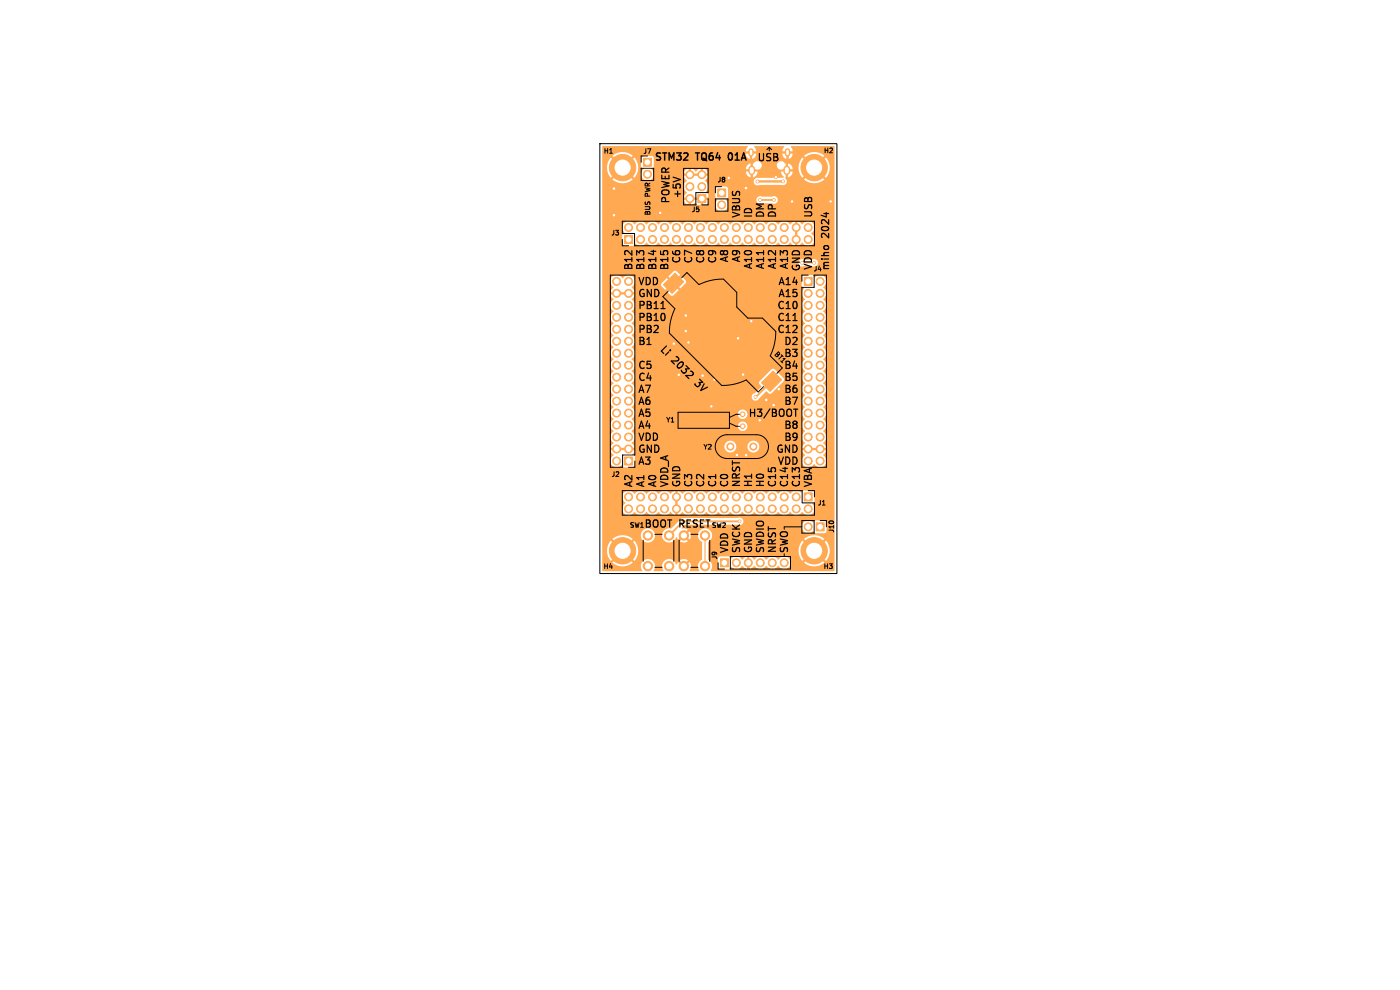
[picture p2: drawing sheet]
<svg xmlns="http://www.w3.org/2000/svg" width="297mm" height="210mm" viewBox="0 0 297 210" stroke-linecap="round" stroke-linejoin="round" font-family="sans-serif">
<g fill="#ffa953" stroke="#ffa953" stroke-width=".21">
<path d="M132.5 50h1.7v1.6h-1.7z"/>
<path d="M148 41.3h1.7v1.7h-1.7z"/>
<path d="M152.2 40.1h1.7v1.7h-1.7z"/>
<path d="M173.1 110.9h1.7v1.7h-1.7z"/>
<path d="M152.8 118.5h1.7v1.7h-1.7z"/>
<path d="M136.5 33.6h1.7v1.7h-1.7z"/>
<path d="M132.5 96.9h1.7v1.7h-1.7z"/>
<path d="M161.5 81.2l2.5-2.5 1.8 1.9-2.4 2.4z"/>
<path d="M140.7 60.4l2.5-2.5 1.9 1.9-2.5 2.4z"/>
<path d="M170.6 58.8h1.7v1.7h-1.7z"/>
<path d="M170.6 104.6h1.7v1.7h-1.7z"/>
<circle cx="133.3" cy="48.3" r=".85"/>
<circle cx="135.9" cy="50.8" r=".85"/>
<circle cx="135.9" cy="48.3" r=".85"/>
<circle cx="138.4" cy="50.8" r=".85"/>
<circle cx="138.4" cy="48.3" r=".85"/>
<circle cx="141" cy="50.8" r=".85"/>
<circle cx="141" cy="48.3" r=".85"/>
<circle cx="143.5" cy="50.8" r=".85"/>
<circle cx="143.5" cy="48.3" r=".85"/>
<circle cx="146" cy="50.8" r=".85"/>
<circle cx="146" cy="48.3" r=".85"/>
<circle cx="148.6" cy="50.8" r=".85"/>
<circle cx="148.6" cy="48.3" r=".85"/>
<circle cx="151.1" cy="50.8" r=".85"/>
<circle cx="151.1" cy="48.3" r=".85"/>
<circle cx="153.7" cy="50.8" r=".85"/>
<circle cx="153.7" cy="48.3" r=".85"/>
<circle cx="156.2" cy="50.8" r=".85"/>
<circle cx="156.2" cy="48.3" r=".85"/>
<circle cx="158.7" cy="50.8" r=".85"/>
<circle cx="158.7" cy="48.3" r=".85"/>
<circle cx="161.3" cy="50.8" r=".85"/>
<circle cx="161.3" cy="48.3" r=".85"/>
<circle cx="163.8" cy="50.8" r=".85"/>
<circle cx="163.8" cy="48.3" r=".85"/>
<circle cx="166.4" cy="50.8" r=".85"/>
<circle cx="166.4" cy="48.3" r=".85"/>
<circle cx="168.9" cy="50.8" r=".85"/>
<circle cx="168.9" cy="48.3" r=".85"/>
<circle cx="171.4" cy="50.8" r=".85"/>
<circle cx="171.4" cy="48.3" r=".85"/>
<circle cx="146.4" cy="42.1" r=".85"/>
<circle cx="148.9" cy="39.6" r=".85"/>
<circle cx="146.4" cy="39.6" r=".85"/>
<circle cx="148.9" cy="37" r=".85"/>
<circle cx="146.4" cy="37" r=".85"/>
<circle cx="153.1" cy="43.5" r=".85"/>
<circle cx="132.1" cy="116.8" r="2.8"/>
<circle cx="171.4" cy="111.8" r=".85"/>
<circle cx="132.1" cy="35.6" r="2.8"/>
<circle cx="172.7" cy="35.6" r="2.8"/>
<circle cx="159.8" cy="94.7" r=".75"/>
<circle cx="154.9" cy="94.7" r=".75"/>
<circle cx="156.2" cy="119.4" r=".85"/>
<circle cx="158.7" cy="119.4" r=".85"/>
<circle cx="161.3" cy="119.4" r=".85"/>
<circle cx="163.8" cy="119.4" r=".85"/>
<circle cx="166.4" cy="119.4" r=".85"/>
<circle cx="137.4" cy="37" r=".85"/>
<circle cx="130.8" cy="97.8" r=".85"/>
<circle cx="133.3" cy="95.2" r=".85"/>
<circle cx="130.8" cy="95.2" r=".85"/>
<circle cx="133.3" cy="92.7" r=".85"/>
<circle cx="130.8" cy="92.7" r=".85"/>
<circle cx="133.3" cy="90.2" r=".85"/>
<circle cx="130.8" cy="90.2" r=".85"/>
<circle cx="133.3" cy="87.6" r=".85"/>
<circle cx="130.8" cy="87.6" r=".85"/>
<circle cx="133.3" cy="85.1" r=".85"/>
<circle cx="130.8" cy="85.1" r=".85"/>
<circle cx="133.3" cy="82.5" r=".85"/>
<circle cx="130.8" cy="82.5" r=".85"/>
<circle cx="133.3" cy="80" r=".85"/>
<circle cx="130.8" cy="80" r=".85"/>
<circle cx="133.3" cy="77.5" r=".85"/>
<circle cx="130.8" cy="77.5" r=".85"/>
<circle cx="133.3" cy="74.9" r=".85"/>
<circle cx="130.8" cy="74.9" r=".85"/>
<circle cx="133.3" cy="72.4" r=".85"/>
<circle cx="130.8" cy="72.4" r=".85"/>
<circle cx="133.3" cy="69.8" r=".85"/>
<circle cx="130.8" cy="69.8" r=".85"/>
<circle cx="133.3" cy="67.3" r=".85"/>
<circle cx="130.8" cy="67.3" r=".85"/>
<circle cx="133.3" cy="64.8" r=".85"/>
<circle cx="130.8" cy="64.8" r=".85"/>
<circle cx="133.3" cy="62.2" r=".85"/>
<circle cx="130.8" cy="62.2" r=".85"/>
<circle cx="133.3" cy="59.7" r=".85"/>
<circle cx="130.8" cy="59.7" r=".85"/>
<circle cx="172.7" cy="116.8" r="2.8"/>
<circle cx="174" cy="59.7" r=".85"/>
<circle cx="171.4" cy="62.2" r=".85"/>
<circle cx="174" cy="62.2" r=".85"/>
<circle cx="171.4" cy="64.8" r=".85"/>
<circle cx="174" cy="64.8" r=".85"/>
<circle cx="171.4" cy="67.3" r=".85"/>
<circle cx="174" cy="67.3" r=".85"/>
<circle cx="171.4" cy="69.8" r=".85"/>
<circle cx="174" cy="69.8" r=".85"/>
<circle cx="171.4" cy="72.4" r=".85"/>
<circle cx="174" cy="72.4" r=".85"/>
<circle cx="171.4" cy="74.9" r=".85"/>
<circle cx="174" cy="74.9" r=".85"/>
<circle cx="171.4" cy="77.5" r=".85"/>
<circle cx="174" cy="77.5" r=".85"/>
<circle cx="171.4" cy="80" r=".85"/>
<circle cx="174" cy="80" r=".85"/>
<circle cx="171.4" cy="82.5" r=".85"/>
<circle cx="174" cy="82.5" r=".85"/>
<circle cx="171.4" cy="85.1" r=".85"/>
<circle cx="174" cy="85.1" r=".85"/>
<circle cx="171.4" cy="87.6" r=".85"/>
<circle cx="174" cy="87.6" r=".85"/>
<circle cx="171.4" cy="90.2" r=".85"/>
<circle cx="174" cy="90.2" r=".85"/>
<circle cx="171.4" cy="92.7" r=".85"/>
<circle cx="174" cy="92.7" r=".85"/>
<circle cx="171.4" cy="95.2" r=".85"/>
<circle cx="174" cy="95.2" r=".85"/>
<circle cx="171.4" cy="97.8" r=".85"/>
<circle cx="174" cy="97.8" r=".85"/>
<circle cx="157.6" cy="87.9" r=".5"/>
<circle cx="157.6" cy="90.4" r=".5"/>
<circle cx="171.4" cy="107.9" r=".85"/>
<circle cx="168.9" cy="105.4" r=".85"/>
<circle cx="168.9" cy="107.9" r=".85"/>
<circle cx="166.4" cy="105.4" r=".85"/>
<circle cx="166.4" cy="107.9" r=".85"/>
<circle cx="163.8" cy="105.4" r=".85"/>
<circle cx="163.8" cy="107.9" r=".85"/>
<circle cx="161.3" cy="105.4" r=".85"/>
<circle cx="161.3" cy="107.9" r=".85"/>
<circle cx="158.7" cy="105.4" r=".85"/>
<circle cx="158.7" cy="107.9" r=".85"/>
<circle cx="156.2" cy="105.4" r=".85"/>
<circle cx="156.2" cy="107.9" r=".85"/>
<circle cx="153.7" cy="105.4" r=".85"/>
<circle cx="153.7" cy="107.9" r=".85"/>
<circle cx="151.1" cy="105.4" r=".85"/>
<circle cx="151.1" cy="107.9" r=".85"/>
<circle cx="148.6" cy="105.4" r=".85"/>
<circle cx="148.6" cy="107.9" r=".85"/>
<circle cx="146" cy="105.4" r=".85"/>
<circle cx="146" cy="107.9" r=".85"/>
<circle cx="143.5" cy="105.4" r=".85"/>
<circle cx="143.5" cy="107.9" r=".85"/>
<circle cx="141" cy="105.4" r=".85"/>
<circle cx="141" cy="107.9" r=".85"/>
<circle cx="138.4" cy="105.4" r=".85"/>
<circle cx="138.4" cy="107.9" r=".85"/>
<circle cx="135.9" cy="105.4" r=".85"/>
<circle cx="135.9" cy="107.9" r=".85"/>
<circle cx="133.3" cy="105.4" r=".85"/>
<circle cx="133.3" cy="107.9" r=".85"/>
<circle cx="145.1" cy="120.1" r="1"/>
<circle cx="145.1" cy="113.6" r="1"/>
<circle cx="149.6" cy="120.1" r="1"/>
<circle cx="149.6" cy="113.6" r="1"/>
<circle cx="137.4" cy="120.1" r="1"/>
<circle cx="137.4" cy="113.6" r="1"/>
<circle cx="141.9" cy="120.1" r="1"/>
<circle cx="141.9" cy="113.6" r="1"/>
<circle cx="176.2" cy="42.7" r=".3"/>
<circle cx="165.2" cy="82.6" r=".3"/>
<circle cx="156.3" cy="96.5" r=".3"/>
<circle cx="140.1" cy="45.2" r=".3"/>
<circle cx="145.5" cy="66.9" r=".3"/>
<circle cx="156.6" cy="71.8" r=".3"/>
<circle cx="168" cy="42.7" r=".3"/>
<circle cx="145.5" cy="70.2" r=".3"/>
<circle cx="162.6" cy="84.8" r=".3"/>
<circle cx="149.1" cy="79.7" r=".3"/>
<circle cx="157.6" cy="79.4" r=".3"/>
<circle cx="130.2" cy="45.7" r=".3"/>
<circle cx="151.6" cy="80.5" r=".3"/>
<circle cx="143" cy="72.9" r=".3"/>
<circle cx="130.2" cy="40" r=".3"/>
<circle cx="159.4" cy="68.1" r=".3"/>
<circle cx="158.2" cy="39.9" r=".3"/>
<circle cx="150.9" cy="86.2" r=".3"/>
<circle cx="158.3" cy="96.6" r=".3"/>
<circle cx="164.6" cy="37.6" r=".3"/>
<circle cx="164.1" cy="85.9" r=".3"/>
<circle cx="146.1" cy="72.6" r=".3"/>
<circle cx="154.6" cy="37.7" r=".3"/>
<circle cx="160.3" cy="84.2" r=".3"/>
<circle cx="160.7" cy="38.5" r=".3"/>
<circle cx="166.1" cy="38.5" r=".3"/>
<circle cx="164.2" cy="42.4" r=".3"/>
<circle cx="161.2" cy="42.4" r=".3"/>
</g>
<path d="M159.3 32v.7M167.1 32v.7" fill="none" stroke="#ffa953" stroke-width="1.2"/>
<path d="M159.5 35.9v.5M166.9 35.9v.5" fill="none" stroke="#ffa953" stroke-width="1.4"/>
<path d="M161.3 42.4h2.9M163.7 80.9l-3.4 3.3M156.9 110.6h-12l-3 3" fill="none" stroke="#ffa953" stroke-width=".4"/>
<path d="M170.2 55.8h2.5M149.6 113.6v6.5" fill="none" stroke="#ffa953" stroke-width=".25"/>
<path d="M166.1 38.5h-5.4" fill="none" stroke="#ffa953" stroke-width=".5"/>
<g fill="#ffa953">
<path d="M143.3 105.8h.5v1.7h-.5z"/>
<path d="M131.2 95h1.7v.5h-1.7z"/>
<path d="M131.2 62h1.7v.5h-1.7z"/>
<path d="M171.9 95h1.7v.5h-1.7z"/>
<path d="M168.7 48.7h.5v1.7h-.5z"/>
<path d="M146.8 41.9h1.7v.5h-1.7z"/>
<path d="M146.8 36.8h1.7v.5h-1.7z"/>
<path d="M127.8 31h30.7l.2 .1-.4 .5-.1 .5h.8v.5h-.8v.1a1.08 1.08 0 0 0 .9 1v-.9l.2 .1 .3-.1v.9a1.08 1.08 0 0 0 .8-1.1h-.8v-.5h.8l-.1-.5-.3-.5 .1-.1h6.2l.1 .1-.3 .5-.1 .5h.8v.5h-.8v.1a1.08 1.08 0 0 0 .8 1v-.9l.2 .1 .3-.1v.9a1.08 1.08 0 0 0 .8-1.1h-.8v-.5h.8v-.5l-.4-.5 .1-.1h9.1l.1 .1v89.9l-.1 .2h-26l-.1-.2a1.61 1.61 0 0 0-.6-2.4v-.1h2.1v1.8l.4 .4h1.9l.5-.4a1.51 1.51 0 0 0 2.4-.3l.6 .6 .4 .1v-.9h.5v.9l.6-.3 .4-.4a1.55 1.55 0 0 0 2.6 0 1.48 1.48 0 0 0 2.5 0 1.39 1.39 0 0 0 2.1 .4 1.39 1.39 0 0 0 0-2.2 1.39 1.39 0 0 0-2.1 .5 1.48 1.48 0 0 0-2.6 0 1.48 1.48 0 0 0-2.5 0l-.6-.5-.4-.2v.9h-.5v-.9l-.6 .3-.4 .4a1.6 1.6 0 0 0-2.4-.2l-.5-.5h-1.9l-.4 .5h-2.1v-1.7h19.2l.2 1.1 .6 1.1 1.2-1.2 .4 .3-1.2 1.3a3.3 3.3 0 0 0 4.3-.1l-1.2-1.2 .3-.3 1.2 1.2 .2-.2a3.3 3.3 0 0 0-.2-4.1l-1.2 1.2-.3-.4 1.2-1.2a3.3 3.3 0 0 0-4.3 0l1.2 1.2-.4 .4-1.2-1.2-.6 1.1-.2 1h-19.2v-1.8a1.54 1.54 0 0 0 .6-2.3 1.54 1.54 0 0 0-2.4 0 1.54 1.54 0 0 0 .5 2.3v3.7a1.63 1.63 0 0 0-.5 2.4l-2 .1-.1-.2a1.53 1.53 0 0 0 0-1.8l-.7 .7-.4-.3 .7-.8a1.49 1.49 0 0 0-1.7 .1l.7 .7-.4 .3-.7-.7-.3 .6a1.59 1.59 0 0 0-1.5-1.2 1.59 1.59 0 0 0-1.5 1.2l.2 1.4-2-.1a1.55 1.55 0 0 0-.2-2.1 1.55 1.55 0 0 0-2.1 0 1.55 1.55 0 0 0-.2 2.1h-8.4v-4.3h1l.1 1.1 .7 1.1 1.2-1.2 .3 .3-1.2 1.2a3.3 3.3 0 0 0 4.3 0l-1.2-1.2 .4-.3 1.2 1.2 .1-.2a3.3 3.3 0 0 0-.1-4.1l-1.2 1.2-.4-.4 1.2-1.2-.6-.4-.9-.3h3.2a1.51 1.51 0 0 0 1.5 1.5 1.51 1.51 0 0 0 1.6-1.5h1.4l.1 .2a1.55 1.55 0 0 0 1.4 1.3 1.55 1.55 0 0 0 1.6-1.2l.3 .6 .7-.7 .4 .3-.7 .8a1.49 1.49 0 0 0 1.7-.1l-.7-.7 .4-.3 .7 .7 .3-.7-.1-.7-.2-.4-.7 .7-.4-.3 .7-.7-.5-.3h-.7l-.1-.2 .2-.1h25.3v.2a1.42 1.42 0 0 0 1 1.1 1.42 1.42 0 0 0 1.5-.5l.5 .5h1.8l.4-.4v-1.9l-.2-.3-2.1-.1-.4 .5a1.46 1.46 0 0 0-1.5-.4 1.46 1.46 0 0 0-1 1.3h-25.3l.5-.5h11.2a.81 .81 0 0 0 1.2-.7 .81 .81 0 0 0-1.2-.7h-11.6l-.4 .2-2.1 2a1.53 1.53 0 0 0-2 1.5h-1.4l-.1-.3a1.51 1.51 0 0 0-1.6-1.2 1.51 1.51 0 0 0-1.4 1.5h-3.3a3.3 3.3 0 0 0-2.7 .7l1.2 1.2-.3 .4-1.2-1.2-.7 1.1-.1 1h-1v-11.4h4.2l.2 .7 .5 .5a1.41 1.41 0 0 0-.6 1.8 1.41 1.41 0 0 0 1.7 .8l.8-.6a1.48 1.48 0 0 0 2.6 0 1.48 1.48 0 0 0 2.5 0 1.48 1.48 0 0 0 2.6 0l.5 .5 .5 .2v-.9h.5v.9l.6-.3 .3-.4a1.55 1.55 0 0 0 2.6 0 1.48 1.48 0 0 0 2.6 0 1.48 1.48 0 0 0 2.5 0 1.48 1.48 0 0 0 2.6 0 1.48 1.48 0 0 0 2.5 0 1.48 1.48 0 0 0 2.5 0 1.48 1.48 0 0 0 2.6 0 1.48 1.48 0 0 0 2.5 0 1.48 1.48 0 0 0 2.6 0 1.48 1.48 0 0 0 2.5 0 1.41 1.41 0 0 0 2.1 .4 1.41 1.41 0 0 0 0-2.2l.5-.4v-1.9l-.1-.3-.4-.1h-1.8l-.4 .4a1.6 1.6 0 0 0-2.5 .3 1.48 1.48 0 0 0-2.5 0 1.48 1.48 0 0 0-2.6 0 1.48 1.48 0 0 0-2.5 0 1.48 1.48 0 0 0-2.5 0 1.48 1.48 0 0 0-2.6 0 1.48 1.48 0 0 0-2.5 0 1.48 1.48 0 0 0-2.6 0 1.48 1.48 0 0 0-2.5 0 1.48 1.48 0 0 0-2.5 0l-.6-.6-.4-.1v.9h-.5v-.9l-.7 .3-.3 .4a1.55 1.55 0 0 0-2.6 0 1.48 1.48 0 0 0-2.6 0 1.48 1.48 0 0 0-2.5 0 1.39 1.39 0 0 0-1.5-.7 1.39 1.39 0 0 0-1.1 1.3h-4.2v-45.7h1.7l.1 .7 .6 .6-.6 .6-.1 .4h.9v.5h-.9l.1 .4 .6 .6a1.49 1.49 0 0 0 0 2.6 1.49 1.49 0 0 0 0 2.5 1.49 1.49 0 0 0 0 2.5 1.49 1.49 0 0 0 0 2.6 1.49 1.49 0 0 0 0 2.5 1.49 1.49 0 0 0 0 2.6 1.49 1.49 0 0 0 0 2.5 1.49 1.49 0 0 0 0 2.5 1.49 1.49 0 0 0 0 2.6 1.49 1.49 0 0 0 0 2.5 1.49 1.49 0 0 0 0 2.6 1.48 1.48 0 0 0 0 2.5l-.6 .6-.1 .4h.9v.5h-.9l.3 .6 .4 .4a1.41 1.41 0 0 0-.7 1.8 1.41 1.41 0 0 0 1.8 .8l.6-.4 .5 .4h1.8l.4-.1 .1-.3v-1.9l-.5-.5 .5-.8h-.9v-.5h.9l-.1-.3h19.1v.3a1.26 1.26 0 0 0 1.3 1 1.26 1.26 0 0 0 1.2-1.3h2.4v.3a1.26 1.26 0 0 0 2 .7 1.26 1.26 0 0 0-.2-2.1 1.26 1.26 0 0 0-1.8 1.1h-2.4v-.2a1.26 1.26 0 0 0-1.4-1 1.26 1.26 0 0 0-1.1 1.2h-19.1l-.6-.7a1.55 1.55 0 0 0 0-2.6l.4-.4 .3-.6h21.8l.1 .2a1.01 1.01 0 0 0 1.6 .6 1.01 1.01 0 0 0-.2-1.7 1.01 1.01 0 0 0-1.5 .9h-21.8a1.62 1.62 0 0 0-.7-1.5l.4-.4 .3-.6h21.8l.1 .2a1.01 1.01 0 0 0 1.6 .6 1.01 1.01 0 0 0-.2-1.7 1.01 1.01 0 0 0-1.5 .9h-21.8a1.62 1.62 0 0 0-.7-1.6 1.35 1.35 0 0 0 .4-2.1h25.1v.2a.81 .81 0 0 0 .7 .6 .81 .81 0 0 0 .8-.5l1.6-1.5 .6 .5 .5-.1 2.5-2.5 .1-.6-2-2h-.6l-2.6 2.6-.1 .4 .5 .7-1.4 1.4a.8 .8 0 0 0-.6 .8h-25.1l-.4-.3a1.55 1.55 0 0 0 0-2.6 1.48 1.48 0 0 0 0-2.6 1.48 1.48 0 0 0 0-2.5 1.48 1.48 0 0 0 0-2.6 1.48 1.48 0 0 0 0-2.5 1.48 1.48 0 0 0 0-2.5 1.48 1.48 0 0 0 0-2.6 1.48 1.48 0 0 0 0-2.5l.5-.6 .2-.4h-.9v-.5h.9l-.1-.1h6.9l.8 .7 .3 .2 .7-.6h26.8a1.45 1.45 0 0 0 .7 1.3 1.55 1.55 0 0 0 0 2.6 1.49 1.49 0 0 0 0 2.5 1.49 1.49 0 0 0 0 2.5 1.49 1.49 0 0 0 0 2.6 1.49 1.49 0 0 0 0 2.5 1.49 1.49 0 0 0 0 2.6 1.49 1.49 0 0 0 0 2.5 1.49 1.49 0 0 0 0 2.5 1.49 1.49 0 0 0 0 2.6 1.49 1.49 0 0 0 0 2.5 1.49 1.49 0 0 0 0 2.6 1.48 1.48 0 0 0 0 2.5l-.5 .6-.2 .4h.9v.5h-.9l.3 .6 .4 .4a1.41 1.41 0 0 0-.6 1.8 1.41 1.41 0 0 0 1.7 .8l.8-.7a1.41 1.41 0 0 0 2.3 .3 1.41 1.41 0 0 0-.4-2.2l.6-.6 .1-.4h-.9v-.5h.9l-.3-.6-.4-.4a1.55 1.55 0 0 0 0-2.6 1.48 1.48 0 0 0 0-2.5 1.48 1.48 0 0 0 0-2.6 1.48 1.48 0 0 0 0-2.5 1.48 1.48 0 0 0 0-2.5 1.48 1.48 0 0 0 0-2.6 1.48 1.48 0 0 0 0-2.5 1.48 1.48 0 0 0 0-2.6 1.48 1.48 0 0 0 0-2.5 1.48 1.48 0 0 0 0-2.5 1.48 1.48 0 0 0 0-2.6 1.48 1.48 0 0 0 0-2.5 1.48 1.48 0 0 0 0-2.6 1.41 1.41 0 0 0 .4-2.1 1.41 1.41 0 0 0-2.1 0l-.5-.5h-1.9l-.3 .2-.1 .3v1.8l.5 .5-.4 .7-.1 .4h-26.8l.7-.7-1.1-1.1-1.4 1.5h-6.9l-.6-.9 .5-.6h5.7l.2 .3 .7 .8 1.4-1.4h.7l1.1 1.1 1.1-1.1 .2-.3-.2-.3-.7-.8-1.5 1.4h-.7l-1.1-1.1-1 1.1-.2 .3h-5.7a1.35 1.35 0 0 0-.3-1.8h7.6l1.1 1.1 1.4-1.4-.8-.8-.3-.1-.3 .1-1.1 1.1h-7.6a1.47 1.47 0 0 0-2.1 .5 1.39 1.39 0 0 0-1.6-.7 1.39 1.39 0 0 0-1 1.3h-1.7v-3.9h41.6v.1a.83 .83 0 0 0 1.3 .5h1.5a.81 .81 0 0 0 1.1-.1 .81 .81 0 0 0 0-1.1 .81 .81 0 0 0-1.1-.1h-1.5a.8 .8 0 0 0-.9-.1 .8 .8 0 0 0-.4 .8h-41.6v-7.5h4.2l.1 .4 .4 .6-.5 .5v1.9l.1 .3 .4 .2 1.8-.1 .4-.4a1.61 1.61 0 0 0 2.5-.3 1.48 1.48 0 0 0 2.5 0 1.48 1.48 0 0 0 2.6 0 1.48 1.48 0 0 0 2.5 0 1.48 1.48 0 0 0 2.5 0 1.48 1.48 0 0 0 2.6 0 1.48 1.48 0 0 0 2.5 0 1.48 1.48 0 0 0 2.6 0 1.48 1.48 0 0 0 2.5 0 1.48 1.48 0 0 0 2.5 0 1.48 1.48 0 0 0 2.6 0 1.48 1.48 0 0 0 2.5 0 1.48 1.48 0 0 0 2.6 0l.5 .6 .5 .1v-.9h.5v.9l.6-.3 .3-.4a1.4 1.4 0 0 0 2.1 .5 1.4 1.4 0 0 0 .1-2.1l-.2-.2a1.43 1.43 0 0 0 .3-2.3 1.43 1.43 0 0 0-2.2 .3l-.6-.5-.4-.2v.9h-.5v-.9l-.7 .3-.3 .4a1.55 1.55 0 0 0-2.6 0 1.48 1.48 0 0 0-2.6 0 1.48 1.48 0 0 0-2.5 0 1.48 1.48 0 0 0-2.5 0 1.48 1.48 0 0 0-2.6 0 1.48 1.48 0 0 0-2.5 0 1.48 1.48 0 0 0-2.6 0 1.48 1.48 0 0 0-2.5 0 1.48 1.48 0 0 0-2.5 0 1.48 1.48 0 0 0-2.6 0 1.48 1.48 0 0 0-2.5 0 1.48 1.48 0 0 0-2.6 0 1.48 1.48 0 0 0-2.5 0 1.39 1.39 0 0 0-1.5-.7 1.39 1.39 0 0 0-1.1 1.4h-4.2v-8.7h17.2l.2 .7 .5 .6-.5 .6-.2 .4h.9v.5h-.9l.3 .6 .4 .3 .4 .2v-.9h.5v.9l.8-.5 .4 .4 .8 .1v-.9h.5v.9h2.6a1.36 1.36 0 0 0 2 1.2 1.36 1.36 0 0 0 .3-2.3h6.4l.1 .2a.82 .82 0 0 0 1.2 .5h2.1a.81 .81 0 0 0 1.2-.7 .81 .81 0 0 0-1.2-.7h-2.2a.8 .8 0 0 0-1.2 .7h-6.4l.4-.5v-2.1l-.3-.2h-1.9l-.4 .4v1.9l.4 .5-.4 .6-.1 .5h-1.8l.3-.4v-.7h-.9v-.5h.9v-.7l-.4-.6a1.35 1.35 0 0 0-.1-2.1h10.2v.2a.81 .81 0 0 0 1.1 .5h4.9a.84 .84 0 0 0 .9-.4 .84 .84 0 0 0-.2-1.1l.1-.9h.5v.8a1.22 1.22 0 0 0 .9-1.2h-.8v-.5h.8v-.3h1.3l.2 1 .6 1.1 1.2-1.2 .4 .4-1.2 1.2a3.3 3.3 0 0 0 4.3 0l-1.2-1.2 .3-.4 1.2 1.2 .2-.1a3.3 3.3 0 0 0-.2-4.2l-1.2 1.2-.3-.3 1.2-1.3a3.3 3.3 0 0 0-4.3 .1l1.2 1.2-.4 .3-1.2-1.2-.6 1.1-.2 1.1h-1.3l-.4-.7-.5-.2v.8h-.5l-.1-.8a.94 .94 0 0 0-1.2-.5 .94 .94 0 0 0-.5 1.2 .94 .94 0 0 0 1.2 .5h.4v.5h-.8v.1l.2 .6 .4 .4-.1 .2h-5.4a.8 .8 0 0 0-.9 .8h-10.2l-.2-.2 .6-.6 .1-.4h-.9v-.5h.9l-.3-.6-.6-.4h8.9v.1h.8v.5h-.8a1.22 1.22 0 0 0 1 1.2v-.8h.5l.1 .8a1.22 1.22 0 0 0 .9-1.2h-.8v-.5a1.46 1.46 0 0 0 1.5-.3 .95 .95 0 0 0-.3-1.3 .95 .95 0 0 0-1.3 .4l-.1 .8h-.5v-.8a1.23 1.23 0 0 0-1 1.1l-9.1-.1v.9h-.5v-.9l-.4 .2-.6 .5-.6-.5-.4-.2v.9h-.5v-.9l-.2 .1-.6 .4-.3 .6h.9v.5h-.9l.2 .4 .5 .6-.5 .6-.2 .7h-17.2v-4h1l.1 1 .7 1.1 1.2-1.2 .3 .4-1.2 1.2a3.3 3.3 0 0 0 4.3 0l-1.2-1.2 .4-.4 1.2 1.2 .5-.7h.9v.2a1.39 1.39 0 0 0 2.1 .9 1.39 1.39 0 0 0 .1-2.3l.5-.4-.1-2.1-.3-.2h-1.9l-.4 .4v1.8l.5 .6-.4 .6-.1 .5h-.9a3.3 3.3 0 0 0-.5-3.6l-1.2 1.2-.4-.3 1.2-1.3a3.3 3.3 0 0 0-4.3 .1l1.2 1.2-.3 .3-1.2-1.2-.7 1.1-.1 1.1h-1z"/>
</g>
<g fill="#fff" stroke="#fff" stroke-width=".21">
<circle cx="176.2" cy="42.7" r=".15"/>
<circle cx="165.2" cy="82.5" r=".15"/>
<circle cx="156.3" cy="96.5" r=".15"/>
<circle cx="140" cy="45.1" r=".15"/>
<circle cx="145.5" cy="66.9" r=".15"/>
<circle cx="156.6" cy="71.8" r=".15"/>
<circle cx="168" cy="42.7" r=".15"/>
<circle cx="145.5" cy="70.2" r=".15"/>
<circle cx="162.6" cy="84.8" r=".15"/>
<circle cx="149.1" cy="79.7" r=".15"/>
<circle cx="157.7" cy="79.5" r=".15"/>
<circle cx="130.3" cy="45.6" r=".15"/>
<circle cx="151.6" cy="80.5" r=".15"/>
<circle cx="143" cy="72.9" r=".15"/>
<circle cx="130.3" cy="40" r=".15"/>
<circle cx="159.4" cy="68.1" r=".15"/>
<circle cx="158.2" cy="39.9" r=".15"/>
<circle cx="150.9" cy="86.2" r=".15"/>
<circle cx="158.3" cy="96.6" r=".15"/>
<circle cx="164.6" cy="37.6" r=".15"/>
<circle cx="164.1" cy="85.9" r=".15"/>
<circle cx="146" cy="72.6" r=".15"/>
<circle cx="154.6" cy="37.7" r=".15"/>
<circle cx="160.3" cy="84.2" r=".15"/>
<circle cx="160.7" cy="38.5" r=".15"/>
<circle cx="166.1" cy="38.5" r=".15"/>
<circle cx="164.2" cy="42.4" r=".15"/>
<circle cx="161.2" cy="42.4" r=".15"/>
<circle cx="133.3" cy="50.8" r=".5"/>
<circle cx="133.3" cy="48.3" r=".5"/>
<circle cx="135.9" cy="50.8" r=".5"/>
<circle cx="135.9" cy="48.3" r=".5"/>
<circle cx="138.4" cy="50.8" r=".5"/>
<circle cx="138.4" cy="48.3" r=".5"/>
<circle cx="141" cy="50.8" r=".5"/>
<circle cx="141" cy="48.3" r=".5"/>
<circle cx="143.5" cy="50.8" r=".5"/>
<circle cx="143.5" cy="48.3" r=".5"/>
<circle cx="146" cy="50.8" r=".5"/>
<circle cx="146" cy="48.3" r=".5"/>
<circle cx="148.6" cy="50.8" r=".5"/>
<circle cx="148.6" cy="48.3" r=".5"/>
<circle cx="151.1" cy="50.8" r=".5"/>
<circle cx="151.1" cy="48.3" r=".5"/>
<circle cx="153.7" cy="50.8" r=".5"/>
<circle cx="153.7" cy="48.3" r=".5"/>
<circle cx="156.2" cy="50.8" r=".5"/>
<circle cx="156.2" cy="48.3" r=".5"/>
<circle cx="158.7" cy="50.8" r=".5"/>
<circle cx="158.7" cy="48.3" r=".5"/>
<circle cx="161.3" cy="50.8" r=".5"/>
<circle cx="161.3" cy="48.3" r=".5"/>
<circle cx="163.8" cy="50.8" r=".5"/>
<circle cx="163.8" cy="48.3" r=".5"/>
<circle cx="166.4" cy="50.8" r=".5"/>
<circle cx="166.4" cy="48.3" r=".5"/>
<circle cx="168.9" cy="50.8" r=".5"/>
<circle cx="168.9" cy="48.3" r=".5"/>
<circle cx="171.4" cy="50.8" r=".5"/>
<circle cx="171.4" cy="48.3" r=".5"/>
<circle cx="148.9" cy="42.1" r=".5"/>
<circle cx="146.4" cy="42.1" r=".5"/>
<circle cx="148.9" cy="39.6" r=".5"/>
<circle cx="146.4" cy="39.6" r=".5"/>
<circle cx="148.9" cy="37.1" r=".5"/>
<circle cx="146.4" cy="37.1" r=".5"/>
<circle cx="153.1" cy="40.9" r=".5"/>
<circle cx="153.1" cy="43.5" r=".5"/>
<circle cx="132.1" cy="116.8" r="1.6"/>
<circle cx="174" cy="111.8" r=".5"/>
<circle cx="171.4" cy="111.8" r=".5"/>
<circle cx="132.1" cy="35.6" r="1.6"/>
<circle cx="172.7" cy="35.6" r="1.6"/>
<circle cx="159.8" cy="94.7" r=".4"/>
<circle cx="154.9" cy="94.7" r=".4"/>
<circle cx="153.7" cy="119.4" r=".5"/>
<circle cx="156.2" cy="119.4" r=".5"/>
<circle cx="158.7" cy="119.4" r=".5"/>
<circle cx="161.3" cy="119.4" r=".5"/>
<circle cx="163.8" cy="119.4" r=".5"/>
<circle cx="166.4" cy="119.4" r=".5"/>
<circle cx="137.4" cy="34.4" r=".5"/>
<circle cx="137.4" cy="37" r=".5"/>
<circle cx="133.3" cy="97.8" r=".5"/>
<circle cx="130.8" cy="97.8" r=".5"/>
<circle cx="133.3" cy="95.3" r=".5"/>
<circle cx="130.8" cy="95.3" r=".5"/>
<circle cx="133.3" cy="92.7" r=".5"/>
<circle cx="130.8" cy="92.7" r=".5"/>
<circle cx="133.3" cy="90.2" r=".5"/>
<circle cx="130.8" cy="90.2" r=".5"/>
<circle cx="133.3" cy="87.6" r=".5"/>
<circle cx="130.8" cy="87.6" r=".5"/>
<circle cx="133.3" cy="85.1" r=".5"/>
<circle cx="130.8" cy="85.1" r=".5"/>
<circle cx="133.3" cy="82.6" r=".5"/>
<circle cx="130.8" cy="82.6" r=".5"/>
<circle cx="133.3" cy="80" r=".5"/>
<circle cx="130.8" cy="80" r=".5"/>
<circle cx="133.3" cy="77.5" r=".5"/>
<circle cx="130.8" cy="77.5" r=".5"/>
<circle cx="133.3" cy="74.9" r=".5"/>
<circle cx="130.8" cy="74.9" r=".5"/>
<circle cx="133.3" cy="72.4" r=".5"/>
<circle cx="130.8" cy="72.4" r=".5"/>
<circle cx="133.3" cy="69.9" r=".5"/>
<circle cx="130.8" cy="69.9" r=".5"/>
<circle cx="133.3" cy="67.3" r=".5"/>
<circle cx="130.8" cy="67.3" r=".5"/>
<circle cx="133.3" cy="64.8" r=".5"/>
<circle cx="130.8" cy="64.8" r=".5"/>
<circle cx="133.3" cy="62.2" r=".5"/>
<circle cx="130.8" cy="62.2" r=".5"/>
<circle cx="133.3" cy="59.7" r=".5"/>
<circle cx="130.8" cy="59.7" r=".5"/>
<circle cx="172.7" cy="116.8" r="1.6"/>
<circle cx="171.4" cy="59.7" r=".5"/>
<circle cx="174" cy="59.7" r=".5"/>
<circle cx="171.4" cy="62.2" r=".5"/>
<circle cx="174" cy="62.2" r=".5"/>
<circle cx="171.4" cy="64.8" r=".5"/>
<circle cx="174" cy="64.8" r=".5"/>
<circle cx="171.4" cy="67.3" r=".5"/>
<circle cx="174" cy="67.3" r=".5"/>
<circle cx="171.4" cy="69.9" r=".5"/>
<circle cx="174" cy="69.9" r=".5"/>
<circle cx="171.4" cy="72.4" r=".5"/>
<circle cx="174" cy="72.4" r=".5"/>
<circle cx="171.4" cy="74.9" r=".5"/>
<circle cx="174" cy="74.9" r=".5"/>
<circle cx="171.4" cy="77.5" r=".5"/>
<circle cx="174" cy="77.5" r=".5"/>
<circle cx="171.4" cy="80" r=".5"/>
<circle cx="174" cy="80" r=".5"/>
<circle cx="171.4" cy="82.6" r=".5"/>
<circle cx="174" cy="82.6" r=".5"/>
<circle cx="171.4" cy="85.1" r=".5"/>
<circle cx="174" cy="85.1" r=".5"/>
<circle cx="171.4" cy="87.6" r=".5"/>
<circle cx="174" cy="87.6" r=".5"/>
<circle cx="171.4" cy="90.2" r=".5"/>
<circle cx="174" cy="90.2" r=".5"/>
<circle cx="171.4" cy="92.7" r=".5"/>
<circle cx="174" cy="92.7" r=".5"/>
<circle cx="171.4" cy="95.3" r=".5"/>
<circle cx="174" cy="95.3" r=".5"/>
<circle cx="171.4" cy="97.8" r=".5"/>
<circle cx="174" cy="97.8" r=".5"/>
<circle cx="157.5" cy="87.9" r=".25"/>
<circle cx="157.5" cy="90.4" r=".25"/>
<circle cx="171.4" cy="105.4" r=".5"/>
<circle cx="171.4" cy="108" r=".5"/>
<circle cx="168.9" cy="105.4" r=".5"/>
<circle cx="168.9" cy="108" r=".5"/>
<circle cx="166.4" cy="105.4" r=".5"/>
<circle cx="166.4" cy="108" r=".5"/>
<circle cx="163.8" cy="105.4" r=".5"/>
<circle cx="163.8" cy="108" r=".5"/>
<circle cx="161.3" cy="105.4" r=".5"/>
<circle cx="161.3" cy="108" r=".5"/>
<circle cx="158.7" cy="105.4" r=".5"/>
<circle cx="158.7" cy="108" r=".5"/>
<circle cx="156.2" cy="105.4" r=".5"/>
<circle cx="156.2" cy="108" r=".5"/>
<circle cx="153.7" cy="105.4" r=".5"/>
<circle cx="153.7" cy="108" r=".5"/>
<circle cx="151.1" cy="105.4" r=".5"/>
<circle cx="151.1" cy="108" r=".5"/>
<circle cx="148.6" cy="105.4" r=".5"/>
<circle cx="148.6" cy="108" r=".5"/>
<circle cx="146" cy="105.4" r=".5"/>
<circle cx="146" cy="108" r=".5"/>
<circle cx="143.5" cy="105.4" r=".5"/>
<circle cx="143.5" cy="108" r=".5"/>
<circle cx="141" cy="105.4" r=".5"/>
<circle cx="141" cy="108" r=".5"/>
<circle cx="138.4" cy="105.4" r=".5"/>
<circle cx="138.4" cy="108" r=".5"/>
<circle cx="135.9" cy="105.4" r=".5"/>
<circle cx="135.9" cy="108" r=".5"/>
<circle cx="133.3" cy="105.4" r=".5"/>
<circle cx="133.3" cy="108" r=".5"/>
<circle cx="145.1" cy="120.1" r=".55"/>
<circle cx="145.1" cy="113.6" r=".55"/>
<circle cx="149.6" cy="120.1" r=".55"/>
<circle cx="149.6" cy="113.6" r=".55"/>
<circle cx="137.4" cy="120.1" r=".55"/>
<circle cx="137.4" cy="113.6" r=".55"/>
<circle cx="142" cy="120.1" r=".55"/>
<circle cx="142" cy="113.6" r=".55"/>
<circle cx="160.7" cy="35.1" r=".4"/>
<circle cx="165.7" cy="35.1" r=".4"/>
</g>
<path d="M159.3 32v.7M167.1 32v.7" fill="none" stroke="#fff" stroke-width=".55"/>
<path d="M159.5 35.9v.5M166.9 35.9v.5" fill="none" stroke="#fff" stroke-width=".85"/>
<g fill="none" stroke="#000" stroke-width=".21">
<path d="M127.3 30.5h50.2v91.2h-50.2zM136 33.1v1.3M136 35.7h2.7v2.6h-2.7zM145 35.7h5.2v5.2h-2.6v2.6h-2.6zM153.1 39.6h-1.3v1.3M163.2 31.2v.8M163.2 31.2l-.5 .6M163.2 31.2l.5 .6M129.5 58.4h5.2v38.1h-2.6v2.6h-2.6zM132 46.9h40.8v5.2h-38.2v-2.6h-2.6zM132 50.8v1.3h1.3M144.6 59l1.1-1.2 2.6 2.6 .4-.2a11.3 11.3 0 0 1 4.8-1l2.8 2.8v3.1l2.3 2.4h3.2l2.8 2.8v.4a11.3 11.3 0 0 1-1.2 4.8l2.6 2.6-1.2 1.1"/>
<path d="M150.2 42.1v1.4h-1.3M151.8 42.2h2.6v2.6h-2.6zM171.4 58.4h-1.3v1.3M172.7 58.4h2.6v40.7h-5.2v-38.1h2.6zM141.8 61.8l-1.2 1.1 2.6 2.6a11.3 11.3 0 0 0-1.2 5.2l11.1 11.1a11.3 11.3 0 0 0 5.2-1.2l2.6 2.6 1.1-1.2M133.3 99.1h1.4M143.9 87.5h10.9v3.4h-10.9zM152.5 93l.7-.5 .8-.3h6.5a2.53 2.53 0 0 1 2.5 2.5 2.53 2.53 0 0 1-2.5 2.6h-6.2a2.53 2.53 0 0 1-2.4-1.6 2.53 2.53 0 0 1 .6-2.7zM154.8 89.8l1.4 .6h.7M156.9 87.9h-.7l-1.4 .7M132 104.1h38.2v2.6h2.6v2.6h-40.8zM136.5 114.6v4.5"/>
<path d="M138.9 113.3h1.6M142.9 114.6v4.5M144.1 114.6v4.5M146.6 113.3h1.5M150.6 114.6v4.5M152.3 119.4v1.3h1.4M154.9 118.1h12.8v2.6h-12.8zM166.4 111.8h3.7M170.1 110.4h2.6v2.7h-2.6zM172.8 104.1v1.3M174 110.4h1.3v1.4M138.9 120.3h1.6"/>
<path d="M146.6 120.3h1.5"/>
</g>
<path d="M142.8 37.6l1.5 .5M140.2 65.5h.9M168.2 68h.9M168.8 86.8v1.5" fill="none" stroke="#000" stroke-width=".25"/>
<g font-size="2.1">
<text x="138.6" y="34.5">STM32</text>
<text x="147.6" y="34.5">TQ64</text>
<text x="155" y="34.5">01A</text>
<text x="160.5" y="34.5">USB</text>
<text x="142.4" y="43.4" transform="rotate(-90 142.4 43.4)">POWER</text>
<text x="144.8" y="42.3" transform="rotate(-90 144.8 42.3)">+5V</text>
<text x="157.4" y="46.4" transform="rotate(-90 157.4 46.4)">VBUS</text>
<text x="159.9" y="46.4" transform="rotate(-90 159.9 46.4)">ID</text>
<text x="162.4" y="46.4" transform="rotate(-90 162.4 46.4)">DM</text>
<text x="165" y="46.4" transform="rotate(-90 165 46.4)">DP</text>
<text x="172.6" y="46.4" transform="rotate(-90 172.6 46.4)">USB</text>
<text x="176.2" y="50.4" transform="rotate(-90 176.2 50.4)">2024</text>
<text x="134.5" y="57.6" transform="rotate(-90 134.5 57.6)">B12</text>
<text x="137" y="57.6" transform="rotate(-90 137 57.6)">B13</text>
<text x="139.6" y="57.6" transform="rotate(-90 139.6 57.6)">B14</text>
<text x="142.1" y="57.6" transform="rotate(-90 142.1 57.6)">B15</text>
<text x="144.7" y="56.1" transform="rotate(-90 144.7 56.1)">C6</text>
<text x="147.2" y="56.1" transform="rotate(-90 147.2 56.1)">C7</text>
<text x="149.7" y="56.1" transform="rotate(-90 149.7 56.1)">C8</text>
<text x="152.3" y="56.1" transform="rotate(-90 152.3 56.1)">C9</text>
<text x="154.8" y="55.9" transform="rotate(-90 154.8 55.9)">A8</text>
<text x="157.4" y="55.9" transform="rotate(-90 157.4 55.9)">A9</text>
<text x="159.9" y="57.4" transform="rotate(-90 159.9 57.4)">A10</text>
<text x="162.4" y="57.4" transform="rotate(-90 162.4 57.4)">A11</text>
<text x="165" y="57.4" transform="rotate(-90 165 57.4)">A12</text>
<text x="167.5" y="57.4" transform="rotate(-90 167.5 57.4)">A13</text>
<text x="170.1" y="57.8" transform="rotate(-90 170.1 57.8)">GND</text>
<text x="172.6" y="57.5" transform="rotate(-90 172.6 57.5)">VDD</text>
<text x="176.2" y="57.6" transform="rotate(-90 176.2 57.6)">miho</text>
<text x="135.3" y="65.9">PB11</text>
<text x="135.3" y="63.4">GND</text>
<text x="135.3" y="60.8">VDD</text>
<text x="164.7" y="65.9">C10</text>
<text x="164.9" y="60.8">A14</text>
<text x="164.9" y="63.4">A15</text>
<text x="135.3" y="68.5">PB10</text>
<text x="135.3" y="71">PB2</text>
<text x="164.7" y="71">C12</text>
<text x="164.7" y="68.5">C11</text>
<text x="135.3" y="73.5">B1</text>
<text x="139.5" y="74.3" transform="rotate(45 139.5 74.3)">Li</text>
<text x="142" y="76.9" transform="rotate(45 142 76.9)">2032</text>
<text x="166.1" y="76.1">B3</text>
<text x="166.1" y="73.5">D2</text>
<text x="135.3" y="81.2">C4</text>
<text x="135.3" y="83.7">A7</text>
<text x="135.3" y="78.6">C5</text>
<text x="147.3" y="82.1" transform="rotate(45 147.3 82.1)">3V</text>
<text x="166.1" y="83.7">B6</text>
<text x="166.1" y="78.6">B4</text>
<text x="166.1" y="81.2">B5</text>
<text x="135.3" y="86.2">A6</text>
<text x="135.3" y="88.8">A5</text>
<text x="158.6" y="88.8">H3/BOOT</text>
<text x="166.1" y="86.2">B7</text>
<text x="135.3" y="91.3">A4</text>
<text x="135.3" y="93.9">VDD</text>
<text x="166.1" y="93.9">B9</text>
<text x="166.1" y="91.3">B8</text>
<text x="135.3" y="96.4">GND</text>
<text x="135.3" y="98.9">A3</text>
<text x="164.4" y="96.4">GND</text>
<text x="164.7" y="98.9">VDD</text>
<text x="134.5" y="103.5" transform="rotate(-90 134.5 103.5)">A2</text>
<text x="137" y="103.5" transform="rotate(-90 137 103.5)">A1</text>
<text x="139.6" y="103.5" transform="rotate(-90 139.6 103.5)">A0</text>
<text x="142.1" y="103.5" transform="rotate(-90 142.1 103.5)">VDD_A</text>
<text x="144.7" y="103.5" transform="rotate(-90 144.7 103.5)">GND</text>
<text x="147.2" y="103.5" transform="rotate(-90 147.2 103.5)">C3</text>
<text x="149.7" y="103.5" transform="rotate(-90 149.7 103.5)">C2</text>
<text x="152.3" y="103.5" transform="rotate(-90 152.3 103.5)">C1</text>
<text x="154.8" y="103.5" transform="rotate(-90 154.8 103.5)">C0</text>
<text x="157.4" y="103.5" transform="rotate(-90 157.4 103.5)">NRST</text>
<text x="159.9" y="103.5" transform="rotate(-90 159.9 103.5)">H1</text>
<text x="162.4" y="103.5" transform="rotate(-90 162.4 103.5)">H0</text>
<text x="165" y="103.5" transform="rotate(-90 165 103.5)">C15</text>
<text x="167.5" y="103.5" transform="rotate(-90 167.5 103.5)">C14</text>
<text x="170.1" y="103.5" transform="rotate(-90 170.1 103.5)">C13</text>
<text x="172.6" y="103.5" transform="rotate(-90 172.6 103.5)">VBA</text>
<text x="136.5" y="112.3">BOOT RESET</text>
<text x="154.8" y="117.5" transform="rotate(-90 154.8 117.5)">VDD</text>
<text x="157.4" y="117.5" transform="rotate(-90 157.4 117.5)">SWCK</text>
<text x="159.9" y="117.5" transform="rotate(-90 159.9 117.5)">GND</text>
<text x="162.4" y="117.5" transform="rotate(-90 162.4 117.5)">SWDIO</text>
<text x="165" y="117.5" transform="rotate(-90 165 117.5)">NRST</text>
<text x="167.5" y="117.5" transform="rotate(-90 167.5 117.5)">SWO</text>
</g>
<g font-size="1.4">
<text x="128" y="32.8">H1</text>
<text x="136.4" y="32.8">J7</text>
<text x="174.7" y="32.7">H2</text>
<text x="138.2" y="41.7" transform="rotate(-90 138.2 41.7)">PWR</text>
<text x="152.1" y="38.9">J8</text>
<text x="138.2" y="45.8" transform="rotate(-90 138.2 45.8)">BUS</text>
<text x="146.6" y="45.2">J5</text>
<text x="129.6" y="50.1">J3</text>
<text x="172.5" y="57.7">J4</text>
<text x="164" y="75.3" transform="rotate(45 164 75.3)">BT1</text>
<text x="141.2" y="89.8">Y1</text>
<text x="149.1" y="95.5">Y2</text>
<text x="129.6" y="101.3">J2</text>
<text x="173.4" y="107.4">J1</text>
<text x="133.5" y="112.1">SW1</text>
<text x="150.9" y="112.2">SW2</text>
<text x="177.1" y="113.1" transform="rotate(-90 177.1 113.1)">J10</text>
<text x="152.3" y="118.8" transform="rotate(-90 152.3 118.8)">J9</text>
<text x="127.9" y="120.9">H4</text>
<text x="174.6" y="120.9">H3</text>
</g>
</svg>
